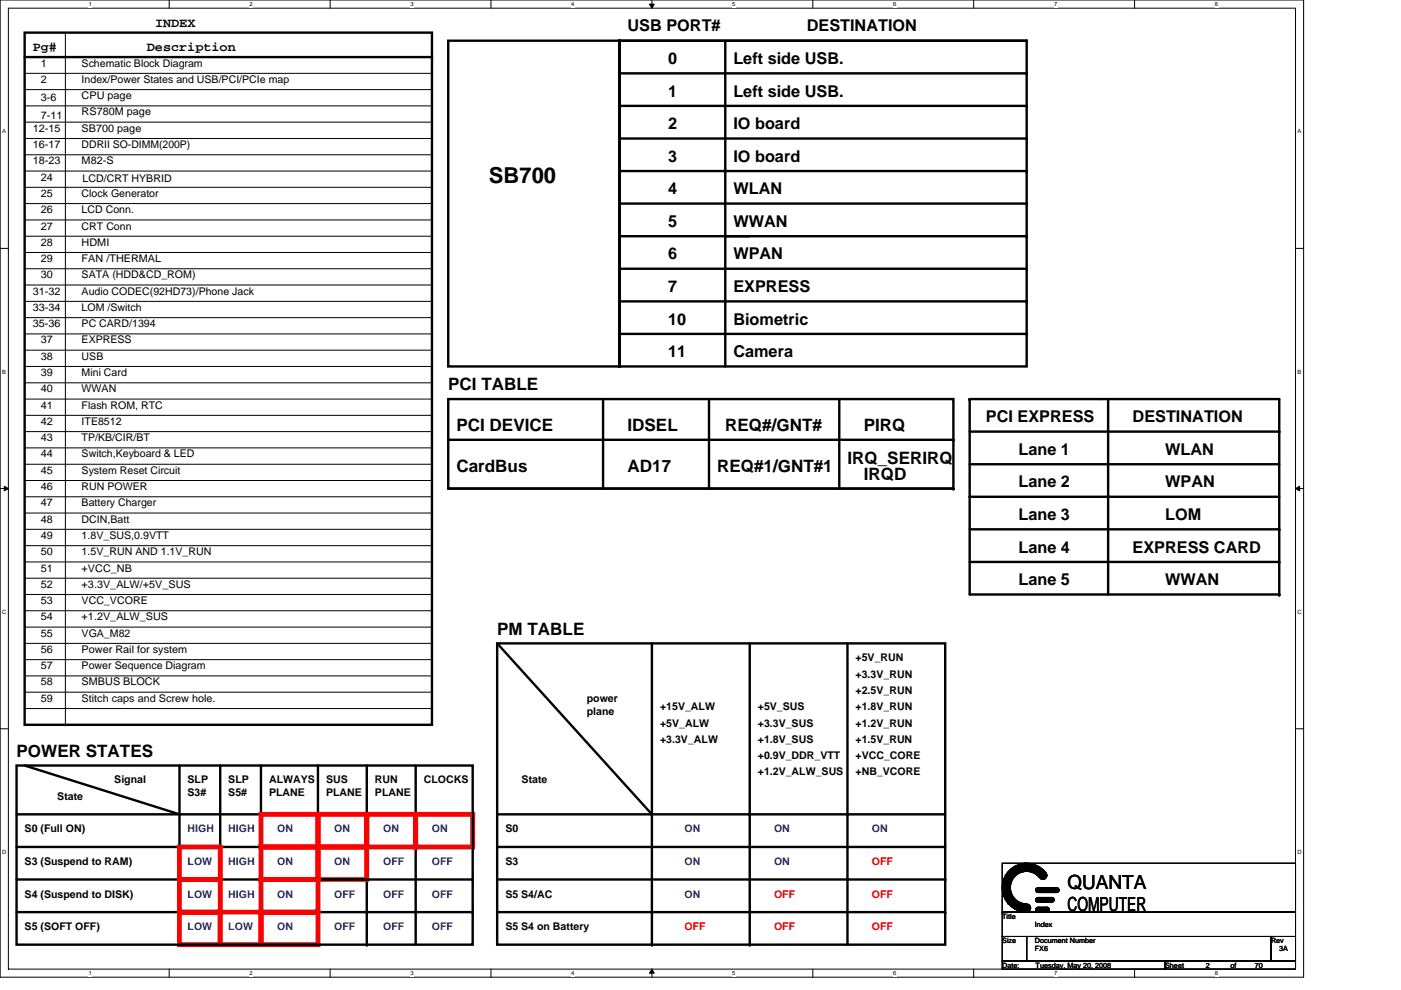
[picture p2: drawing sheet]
<svg xmlns="http://www.w3.org/2000/svg" width="297mm" height="210mm" viewBox="0 0 297 210" stroke-linecap="round" stroke-linejoin="round" font-family="sans-serif">
<path d="M0 0h276.4v207.3h-276.4zM1.8 1.7h272.9v203.8h-272.9z" fill="none" stroke="#000" stroke-width=".21"/>
<g fill="#fff">
<path d="M18.8 .2h.7v1.4h-.7z"/>
<path d="M18.8 205.7h.7v1.4h-.7z"/>
</g>
<path d="M35.9 0v1.7M35.9 205.5v1.8" fill="none" stroke="#000" stroke-width=".21"/>
<g fill="#fff">
<path d="M52.9 .2h.7v1.4h-.7z"/>
<path d="M52.9 205.7h.7v1.4h-.7z"/>
</g>
<path d="M70 0v1.7M70 205.5v1.8" fill="none" stroke="#000" stroke-width=".21"/>
<g fill="#fff">
<path d="M87 .2h.7v1.4h-.7z"/>
<path d="M87 205.7h.7v1.4h-.7z"/>
</g>
<path d="M104.1 0v1.7M104.1 205.5v1.8" fill="none" stroke="#000" stroke-width=".21"/>
<g fill="#fff">
<path d="M121.1 .2h.7v1.4h-.7z"/>
<path d="M121.1 205.7h.7v1.4h-.7z"/>
</g>
<path d="M138.2 0v1.7M138.2 205.5v1.8" fill="none" stroke="#000" stroke-width=".21"/>
<path d="M137.7 .9h1l-.5 .8zM138.2 205.5l.5 .9h-1z" fill="#000" stroke="#000" stroke-width=".21"/>
<g fill="#fff">
<path d="M155.3 .2h.6v1.4h-.6z"/>
<path d="M155.3 205.7h.6v1.4h-.6z"/>
</g>
<path d="M172.3 0v1.7M172.3 205.5v1.8" fill="none" stroke="#000" stroke-width=".21"/>
<g fill="#fff">
<path d="M189.4 .2h.6v1.4h-.6z"/>
<path d="M189.4 205.7h.6v1.4h-.6z"/>
</g>
<path d="M206.4 0v1.7M206.4 205.5v1.8" fill="none" stroke="#000" stroke-width=".21"/>
<g fill="#fff">
<path d="M223.5 .2h.6v1.4h-.6z"/>
<path d="M223.5 205.7h.6v1.4h-.6z"/>
</g>
<path d="M240.6 0v1.7M240.6 205.5v1.8" fill="none" stroke="#000" stroke-width=".21"/>
<g fill="#fff">
<path d="M257.6 .2h.7v1.4h-.7z"/>
<path d="M257.6 205.7h.7v1.4h-.7z"/>
<path d="M.5 27.2h.8v1.4h-.8z"/>
<path d="M275.1 27.2h.8v1.4h-.8z"/>
<path d="M.5 78.1h.8v1.4h-.8z"/>
<path d="M275.1 78.1h.8v1.4h-.8z"/>
</g>
<path d="M0 52.7h1.8M274.7 52.7h1.7" fill="none" stroke="#000" stroke-width=".21"/>
<g fill="#fff">
<path d="M.5 129.1h.8v1.4h-.8z"/>
<path d="M275.1 129.1h.9v1.4h-.9z"/>
</g>
<path d="M0 103.6h1.8M274.7 103.6h1.7" fill="none" stroke="#000" stroke-width=".21"/>
<path d="M.9 103.1l.9 .5-.9 .5zM274.7 103.6l.8-.5v1z" fill="#000" stroke="#000" stroke-width=".21"/>
<g fill="#fff">
<path d="M.5 180h.8v1.4h-.8z"/>
<path d="M275.1 180h.9v1.4h-.9z"/>
</g>
<g fill="none" stroke="#000" stroke-width=".21">
<path d="M5.2 15.6h86.4M5.2 19h86.4M13.9 6.9v146.8M5.2 22.5h86.4M5.2 25.9h86.4M5.2 29.4h86.4M5.2 32.8h86.4M5.2 36.3h86.4M5.2 39.7h86.4M5.2 43.2h86.4M5.2 46.7h86.4M5.2 50.1h86.4"/>
<path d="M5.2 53.6h86.4M5.2 57h86.4M5.2 60.5h86.4M5.2 63.9h86.4M5.2 67.4h86.4M5.2 70.8h86.4M5.2 74.3h86.4M5.2 77.7h86.4M5.2 81.2h86.4M5.2 84.6h86.4M5.2 88.1h86.4M5.2 91.5h86.4"/>
<path d="M5.2 95h86.4M5.2 98.5h86.4M5.2 101.9h86.4M5.2 105.4h86.4M5.2 108.8h86.4M5.2 112.3h86.4M5.2 115.7h86.4M5.2 119.2h86.4M5.2 122.6h86.4M5.2 126.1h86.4M5.2 129.5h86.4M5.2 133h86.4"/>
<path d="M5.2 136.5h86.4M5.2 139.9h86.4M0 154.6h1.8M5.2 143.4h86.4M5.2 146.8h86.4M5.2 150.3h86.4M13.9 153.7h.1M91.6 146.8h.1M91.6 150.3h.1M274.7 154.6h1.7M212.5 183.1h62.2v10.4h-62.2zM212.5 193.5h62.2v5.1h-62.2z"/>
<path d="M212.5 198.6h5.2v5.2h-5.2zM212.7 187.1v2.4l.1 .5v-3.5l.2-.3v4.3l.2 .2v-4.8l.2-.4v5.5l.1 .2v-5.9l.2-.1v6.5M213.9 191.7v-6.7l.2-.2v7.1h.1v-2.6l.2 .4v2.4l.2 .1v-2.2l.1 .4v2l.2 .2v-2.1l.2 .2v2.1h.2v-1.9l.1 .1v1.9h.2v-1.7l.2 .2v1.5l.1 .2v-1.7l.2 .2v1.5h.2v-1.4M214.2 184.5v2.9l.2-.5v-2.4l.2-.2v2.2l.1-.1v-2.3l.2-.1v2l.2-.1v-2.1h.2v1.9l.1-.2v-1.7l.2-.2v1.7l.2-.1v-1.6l.1-.2v1.8M216.3 183.8a4.7 4.7 0 0 1 5.4 2.2M216.3 184.5a4 4 0 0 1 4.8 1.7M216.3 184.3a4.2 4.2 0 0 1 5.1 2.1M216.3 184.2a4.3 4.3 0 0 1 5.2 2.2M216.3 184a4.5 4.5 0 0 1 5.2 2.1M216.3 183.5a4.9 4.9 0 0 1 5.7 2.2M216.3 191.6v.1h.2v1.4h.1v-1.4h.2v1.6h-.3l.5-1.6M216.3 183.3v1.7l-.2-.2v-1.4z"/>
<path d="M216.3 184.9a3.6 3.6 0 0 1 4.5 1.7M216.3 184.7a3.8 3.8 0 0 1 4.7 1.8M216.4 183.6a4.8 4.8 0 0 1 5.5 2.3M216.5 183.4v1.4M217 191.7h.1M217 191.7v1.6l.2-.2v-1.4l.1 .4v1.2h.2v-1.4h.2v1.4h.1v-1.4h.2v1.4l.2-.2v-1l.2 .1v.7M217.7 183.1a5.2 5.2 0 0 1 4 1.9M217.7 183.1a5.2 5.2 0 0 0-5.2 5.2 5.2 5.2 0 0 0 5.2 5.1M217.7 184.8l1.4 .4 1.2 .9M217.7 184.8a3.4 3.4 0 0 0-3.5 3.5 3.4 3.4 0 0 0 3.5 3.4M217.7 183.1l-1.6 .2M217.7 184.8l-1.3 .2"/>
<path d="M217.7 198.6h51.8v5.2h-51.8zM219.7 188.4h4.7v.2h-4.8v.2h5l-.2 .2h-4.7l.2 .1h4.5M219.7 190.5h3.7v.2h-3.7l-.1 .2h3.9l-.1 .1h-3.8l.3 .2h3.3M219.7 192.6h2.6v.2h-2.7v.1h2.9l-.2 .2h-2.7l.3 .2h2.4M220.1 192.4h1.9M220.1 193.5h1.9M220.1 191.4h2.9M220.1 190.4h2.9M220.1 189.3h4M220.1 188.3h4M269.5 198.6h5.2v5.2h-5.2zM212.5 203.8h34.5v1.7h-34.5z"/>
<path d="M247 203.8h27.7v1.7h-27.7z"/>
<circle cx="217.7" cy="192.6" r=".86"/>
<circle cx="220.1" cy="190.9" r=".51"/>
<circle cx="220.1" cy="192.9" r=".51"/>
<circle cx="220.1" cy="188.8" r=".51"/>
<circle cx="221.1" cy="185.7" r=".85"/>
<circle cx="222" cy="192.9" r=".51"/>
<circle cx="223" cy="190.9" r=".51"/>
<circle cx="224" cy="188.8" r=".51"/>
</g>
<g fill="none" stroke="#000" stroke-width=".51">
<path d="M5.2 6.9h86.4v146.8h-86.4zM5.2 12.1h86.4M91.6 12.1h.1M95 8.6h36.3v69.1h-36.3zM131.3 15.6h86.4M131.3 8.6h86.4M131.3 8.6h86.4v69.1h-86.4zM153.8 8.6v69.1M217.7 15.6h.1M217.7 8.6h.1M131.3 36.3h86.4M131.3 29.4h86.4"/>
<path d="M131.3 22.5h86.4M217.7 36.3h.1M217.7 29.4h.1M217.7 22.5h.1M131.3 50.1h.1M131.3 50.1h86.4M131.3 43.2h86.4M131.3 57h86.4M217.7 43.2h.1M217.7 50.1h.1M217.7 57h.1M131.3 70.8h86.4"/>
<path d="M131.3 63.9h86.4M217.7 70.8h.1M217.7 63.9h.1M95 84.6h107.1v19h-107.1zM95 93.3h107.1M127.9 84.6v19M150.3 84.6v19M177.9 84.6v19M202.1 93.3h.1M205.6 84.6h65.6v41.5M205.6 98.5h65.6M205.6 84.6h.1"/>
<path d="M205.6 84.6v41.5h65.6M205.6 91.5h65.6M234.9 84.6v41.5M271.2 91.5h.1M95 103.6h107.1M202.1 103.6h.1M205.6 105.4h65.6M205.6 112.3h65.6M205.6 119.2h65.6M271.2 112.3h.1M271.2 119.2h.1M105.4 136.5h95v63.9h-95z"/>
<path d="M105.4 136.5l32.8 36.2M138.2 136.5v63.9M159 136.5v63.9M179.7 136.5v63.9M271.2 126.1h.1M3.5 179.6h96.7M3.5 172.7h96.7M3.5 162.4h96.7v38h-96.7zM5.2 162.4l32.9 10.3M38.1 162.4v38M38.1 172.7h.1M46.7 162.4v38"/>
<path d="M55.3 162.4v38M67.4 162.4v38M77.8 162.4v38M88.1 162.4v38M100.2 179.6h.1M100.2 172.7h.1M105.4 179.6h95M105.4 172.7h95M138.2 172.7h.1M3.5 186.5h96.7M3.5 193.5h96.7M100.2 186.5h.1"/>
<path d="M100.2 193.5h.1M105.4 186.5h95M105.4 193.5h95M200.4 186.5h.1M200.4 193.5h.1M46.7 200.4h.1M55.3 200.4h.1M67.4 200.4h.1M77.8 200.4h.1M138.2 200.4h.1M159 200.4h.1"/>
</g>
<path d="M38.1 179.6h8.6v6.9h-8.6zM55.3 179.6h12.1v6.9h-12.1zM55.3 172.7h12.1v6.9h-12.1zM67.4 179.6h10.4v6.9h-10.4zM67.4 172.7h10.4v6.9h-10.4zM77.8 172.7h10.3v6.9h-10.3zM88.1 172.7h12.1v6.9h-12.1zM38.1 193.5h8.6v6.9h-8.6zM38.1 186.5h8.6v7h-8.6zM46.7 193.5h8.6v6.9h-8.6zM55.3 193.5h12.1v6.9h-12.1zM55.3 186.5h12.1v7h-12.1z" fill="none" stroke="#f00" stroke-width="1"/>
<text font-size="4.7" x="103.7" y="38.9">SB700</text>
<g font-size="4.1">
<text x="226.3" y="188.5">QUANTA</text>
<text x="226.3" y="193.3">COMPUTER</text>
</g>
<g font-size="3.6">
<text x="95" y="82.8">PCI TABLE</text>
<text x="96.8" y="91.5">PCI DEVICE</text>
<text x="133.1" y="91.5">IDSEL</text>
<text x="153.8" y="91.5">REQ#/GNT#</text>
<text x="183.1" y="91.5">PIRQ</text>
<text x="96.8" y="100.1">CardBus</text>
<text x="133" y="100.1">AD17</text>
<text x="152" y="100.1">REQ#1/GNT#1</text>
<text x="179.7" y="98.4">IRQ_SERIRQ</text>
<text x="183.1" y="101.8">IRQD</text>
<text x="105.4" y="134.6">PM TABLE</text>
<text x="3.5" y="160.5">POWER STATES</text>
</g>
<g font-size="3.5">
<text x="133.1" y="6.7">USB PORT#</text>
<text x="171" y="6.7">DESTINATION</text>
<text x="141.7" y="13.6">0</text>
<text x="155.5" y="13.6">Left side USB.</text>
<text x="141.7" y="20.5">1</text>
<text x="155.5" y="20.5">Left side USB.</text>
<text x="141.7" y="27.4">2</text>
<text x="155.5" y="27.4">IO board</text>
<text x="141.7" y="34.3">3</text>
<text x="155.5" y="34.3">IO board</text>
<text x="141.7" y="41.2">4</text>
<text x="155.5" y="41.2">WLAN</text>
<text x="141.7" y="48.1">5</text>
<text x="155.5" y="48.1">WWAN</text>
<text x="141.7" y="55">6</text>
<text x="155.5" y="55">WPAN</text>
<text x="141.7" y="61.9">7</text>
<text x="155.5" y="61.9">EXPRESS</text>
<text x="141.7" y="68.8">10</text>
<text x="155.5" y="68.8">Biometric</text>
<text x="141.7" y="75.8">11</text>
<text x="155.5" y="75.8">Camera</text>
<text x="209" y="89.6">PCI EXPRESS</text>
<text x="240.1" y="89.6">DESTINATION</text>
<text x="215.9" y="96.5">Lane 1</text>
<text x="247" y="96.5">WLAN</text>
<text x="215.9" y="103.4">Lane 2</text>
<text x="247" y="103.4">WPAN</text>
<text x="215.9" y="110.3">Lane 3</text>
<text x="247" y="110.3">LOM</text>
<text x="215.9" y="117.2">Lane 4</text>
<text x="240.1" y="117.2">EXPRESS CARD</text>
<text x="215.9" y="124.1">Lane 5</text>
<text x="247" y="124.1">WWAN</text>
</g>
<g font-size="2.8">
<text x="32.9" y="5.8">INDEX</text>
<text x="7" y="10.9">Pg#</text>
<text x="31.1" y="10.9">Description</text>
</g>
<g font-size="2.2">
<text x="8.7" y="14.1">1</text>
<text x="8.7" y="17.6">2</text>
<text x="17.3" y="17.6">Index/Power States and USB/PCI/PCIe map</text>
<text x="17.3" y="14.1">Schematic Block Diagram</text>
<text x="8.7" y="21.4">3-6</text>
<text x="17.3" y="21">CPU page</text>
<text x="7" y="27.9">12-15</text>
<text x="8.7" y="25.2">7-11</text>
<text x="17.3" y="24.5">RS780M page</text>
<text x="17.3" y="27.9">SB700 page</text>
<text x="7" y="31.4">16-17</text>
<text x="7" y="34.9">18-23</text>
<text x="17.3" y="31.4">DDRII SO-DIMM(200P)</text>
<text x="17.3" y="34.9">M82-S</text>
<text x="8.7" y="38.3">24</text>
<text x="8.7" y="41.8">25</text>
<text x="17.3" y="41.8">Clock Generator</text>
<text x="17.5" y="38.7">LCD/CRT HYBRID</text>
<text x="8.7" y="45.2">26</text>
<text x="17.3" y="45.2">LCD Conn.</text>
<text x="8.7" y="48.7">27</text>
<text x="8.7" y="52.1">28</text>
<text x="17.3" y="52.1">HDMI</text>
<text x="17.3" y="48.7">CRT Conn</text>
<text x="8.7" y="55.6">29</text>
<text x="8.7" y="59">30</text>
<text x="17.3" y="55.6">FAN /THERMAL</text>
<text x="17.3" y="59">SATA (HDD&amp;CD_ROM)</text>
<text x="7" y="62.5">31-32</text>
<text x="7" y="66">33-34</text>
<text x="17.3" y="66">LOM /Switch</text>
<text x="17.3" y="62.5">Audio CODEC(92HD73)/Phone Jack</text>
<text x="7" y="69.4">35-36</text>
<text x="17.3" y="69.4">PC CARD/1394</text>
<text x="8.7" y="72.9">37</text>
<text x="8.7" y="76.3">38</text>
<text x="17.3" y="72.9">EXPRESS</text>
<text x="17.3" y="76.3">USB</text>
<text x="8.7" y="83.2">40</text>
<text x="8.7" y="79.8">39</text>
<text x="17.3" y="79.8">Mini Card</text>
<text x="17.3" y="83.2">WWAN</text>
<text x="8.7" y="86.7">41</text>
<text x="17.3" y="86.7">Flash ROM, RTC</text>
<text x="8.7" y="90.1">42</text>
<text x="8.7" y="93.6">43</text>
<text x="17.3" y="90.1">ITE8512</text>
<text x="17.3" y="93.6">TP/KB/CIR/BT</text>
<text x="8.7" y="100.5">45</text>
<text x="8.7" y="97">44</text>
<text x="17.3" y="97">Switch,Keyboard &amp; LED</text>
<text x="17.3" y="100.5">System Reset Circuit</text>
<text x="8.7" y="103.9">46</text>
<text x="8.7" y="107.4">47</text>
<text x="17.3" y="103.9">RUN POWER</text>
<text x="17.3" y="107.4">Battery Charger</text>
<text x="8.7" y="110.8">48</text>
<text x="17.3" y="110.8">DCIN,Batt</text>
<text x="8.7" y="114.3">49</text>
<text x="8.7" y="117.8">50</text>
<text x="17.3" y="117.8">1.5V_RUN AND 1.1V_RUN</text>
<text x="17.3" y="114.3">1.8V_SUS,0.9VTT</text>
<text x="8.7" y="121.2">51</text>
<text x="8.7" y="124.7">52</text>
<text x="17.3" y="124.7">+3.3V_ALW/+5V_SUS</text>
<text x="17.3" y="121.2">+VCC_NB</text>
<text x="8.7" y="131.6">54</text>
<text x="8.7" y="128.1">53</text>
<text x="17.3" y="131.6">+1.2V_ALW_SUS</text>
<text x="17.3" y="128.1">VCC_VCORE</text>
<text x="8.7" y="135">55</text>
<text x="17.3" y="135">VGA_M82</text>
<text x="8.7" y="138.5">56</text>
<text x="8.7" y="141.9">57</text>
<text x="17.3" y="138.5">Power Rail for system</text>
<text x="17.3" y="141.9">Power Sequence Diagram</text>
<text x="181.4" y="140.3">+5V_RUN</text>
<text x="181.4" y="143.7">+3.3V_RUN</text>
<text x="8.7" y="145.4">58</text>
<text x="8.7" y="148.8">59</text>
<text x="17.3" y="148.8">Stitch caps and Screw hole.</text>
<text x="17.3" y="145.4">SMBUS BLOCK</text>
<text x="124.4" y="148.9">power</text>
<text x="181.4" y="147.2">+2.5V_RUN</text>
<text x="124.4" y="151.6">plane</text>
<text x="140" y="150.6">+15V_ALW</text>
<text x="140" y="154.1">+5V_ALW</text>
<text x="160.7" y="154.1">+3.3V_SUS</text>
<text x="160.7" y="150.6">+5V_SUS</text>
<text x="181.4" y="150.6">+1.8V_RUN</text>
<text x="181.4" y="154.1">+1.2V_RUN</text>
<text x="140" y="157.5">+3.3V_ALW</text>
<text x="160.7" y="157.5">+1.8V_SUS</text>
<text x="160.7" y="161">+0.9V_DDR_VTT</text>
<text x="181.4" y="157.5">+1.5V_RUN</text>
<text x="181.4" y="161">+VCC_CORE</text>
<text x="24.2" y="166.2">Signal</text>
<text x="39.8" y="166.2">SLP</text>
<text x="48.4" y="166.2">SLP</text>
<text x="57" y="166.2">ALWAYS</text>
<text x="69.1" y="166.2">SUS</text>
<text x="79.5" y="166.2">RUN</text>
<text x="89.9" y="166.2">CLOCKS</text>
<text x="110.6" y="166.2">State</text>
<text x="160.7" y="164.5">+1.2V_ALW_SUS</text>
<text x="181.4" y="164.5">+NB_VCORE</text>
<text x="12.1" y="169.7">State</text>
<text x="39.8" y="168.8">S3#</text>
<text x="48.4" y="168.8">S5#</text>
<text x="57" y="168.8">PLANE</text>
<text x="69.1" y="168.8">PLANE</text>
<text x="79.5" y="168.8">PLANE</text>
<text x="5.2" y="176.6">S0 (Full ON)</text>
<text x="107.1" y="176.6">S0</text>
<text x="5.2" y="183.5">S3 (Suspend to RAM)</text>
<text x="107.1" y="183.5">S3</text>
<text x="5.2" y="190.4">S4 (Suspend to DISK)</text>
<text x="107.1" y="190.4">S5 S4/AC</text>
<text x="5.2" y="197.3">S5 (SOFT OFF)</text>
<text x="107.1" y="197.3">S5 S4 on Battery</text>
</g>
<g font-size="2.2" fill="#00f">
<text x="39.8" y="176.6">HIGH</text>
<text x="48.4" y="176.6">HIGH</text>
<text x="58.8" y="176.6">ON</text>
<text x="70.9" y="176.6">ON</text>
<text x="81.2" y="176.6">ON</text>
<text x="91.6" y="176.6">ON</text>
<text x="145.1" y="176.6">ON</text>
<text x="164.1" y="176.6">ON</text>
<text x="184.9" y="176.6">ON</text>
<text x="39.8" y="183.5">LOW</text>
<text x="48.4" y="183.5">HIGH</text>
<text x="58.8" y="183.5">ON</text>
<text x="70.9" y="183.5">ON</text>
<text x="81.2" y="183.5">OFF</text>
<text x="91.6" y="183.5">OFF</text>
<text x="145.1" y="183.5">ON</text>
<text x="164.1" y="183.5">ON</text>
<text x="39.8" y="190.4">LOW</text>
<text x="48.4" y="190.4">HIGH</text>
<text x="58.8" y="190.4">ON</text>
<text x="70.9" y="190.4">OFF</text>
<text x="81.2" y="190.4">OFF</text>
<text x="91.6" y="190.4">OFF</text>
<text x="145.1" y="190.4">ON</text>
<text x="39.8" y="197.3">LOW</text>
<text x="48.4" y="197.3">LOW</text>
<text x="58.8" y="197.3">ON</text>
<text x="70.9" y="197.3">OFF</text>
<text x="81.2" y="197.3">OFF</text>
<text x="91.6" y="197.3">OFF</text>
</g>
<g font-size="2.2" fill="#f00">
<text x="184.9" y="183.5">OFF</text>
<text x="164.1" y="190.4">OFF</text>
<text x="184.9" y="190.4">OFF</text>
<text x="145.1" y="197.3">OFF</text>
<text x="164.1" y="197.3">OFF</text>
<text x="184.9" y="197.3">OFF</text>
</g>
<g font-size="1.5">
<text x="212.5" y="194.9">Title</text>
<text x="219.4" y="196.6">Index</text>
<text x="212.5" y="200">Size</text>
<text x="219.4" y="200">Document Number</text>
<text x="219.4" y="201.8">FX6</text>
<text x="269.5" y="200">Rev</text>
<text x="271.2" y="201.8">3A</text>
<text x="212.5" y="205.2">Date:</text>
<text x="219.6" y="205.2">Tuesday, May 20, 2008</text>
<text x="247" y="205.2">Sheet</text>
<text x="255.7" y="205.2">2</text>
<text x="260.9" y="205.2">of</text>
<text x="266" y="205.2">70</text>
</g>
<g font-size="1.2">
<text x="18.8" y="1.3">1</text>
<text x="52.9" y="1.3">2</text>
<text x="87" y="1.3">3</text>
<text x="121.1" y="1.3">4</text>
<text x="155.3" y="1.3">5</text>
<text x="189.4" y="1.3">6</text>
<text x="223.5" y="1.3">7</text>
<text x="257.6" y="1.3">8</text>
<text x=".5" y="28.3">A</text>
<text x="275.1" y="28.3">A</text>
<text x=".5" y="79.2">B</text>
<text x="275.1" y="79.2">B</text>
<text x=".5" y="130.2">C</text>
<text x="275.1" y="130.2">C</text>
<text x=".5" y="181.1">D</text>
<text x="275.1" y="181.1">D</text>
<text x="18.8" y="206.8">1</text>
<text x="52.9" y="206.8">2</text>
<text x="87" y="206.8">3</text>
<text x="121.1" y="206.8">4</text>
<text x="155.3" y="206.8">5</text>
<text x="189.4" y="206.8">6</text>
<text x="223.5" y="206.8">7</text>
<text x="257.6" y="206.8">8</text>
</g>
</svg>
